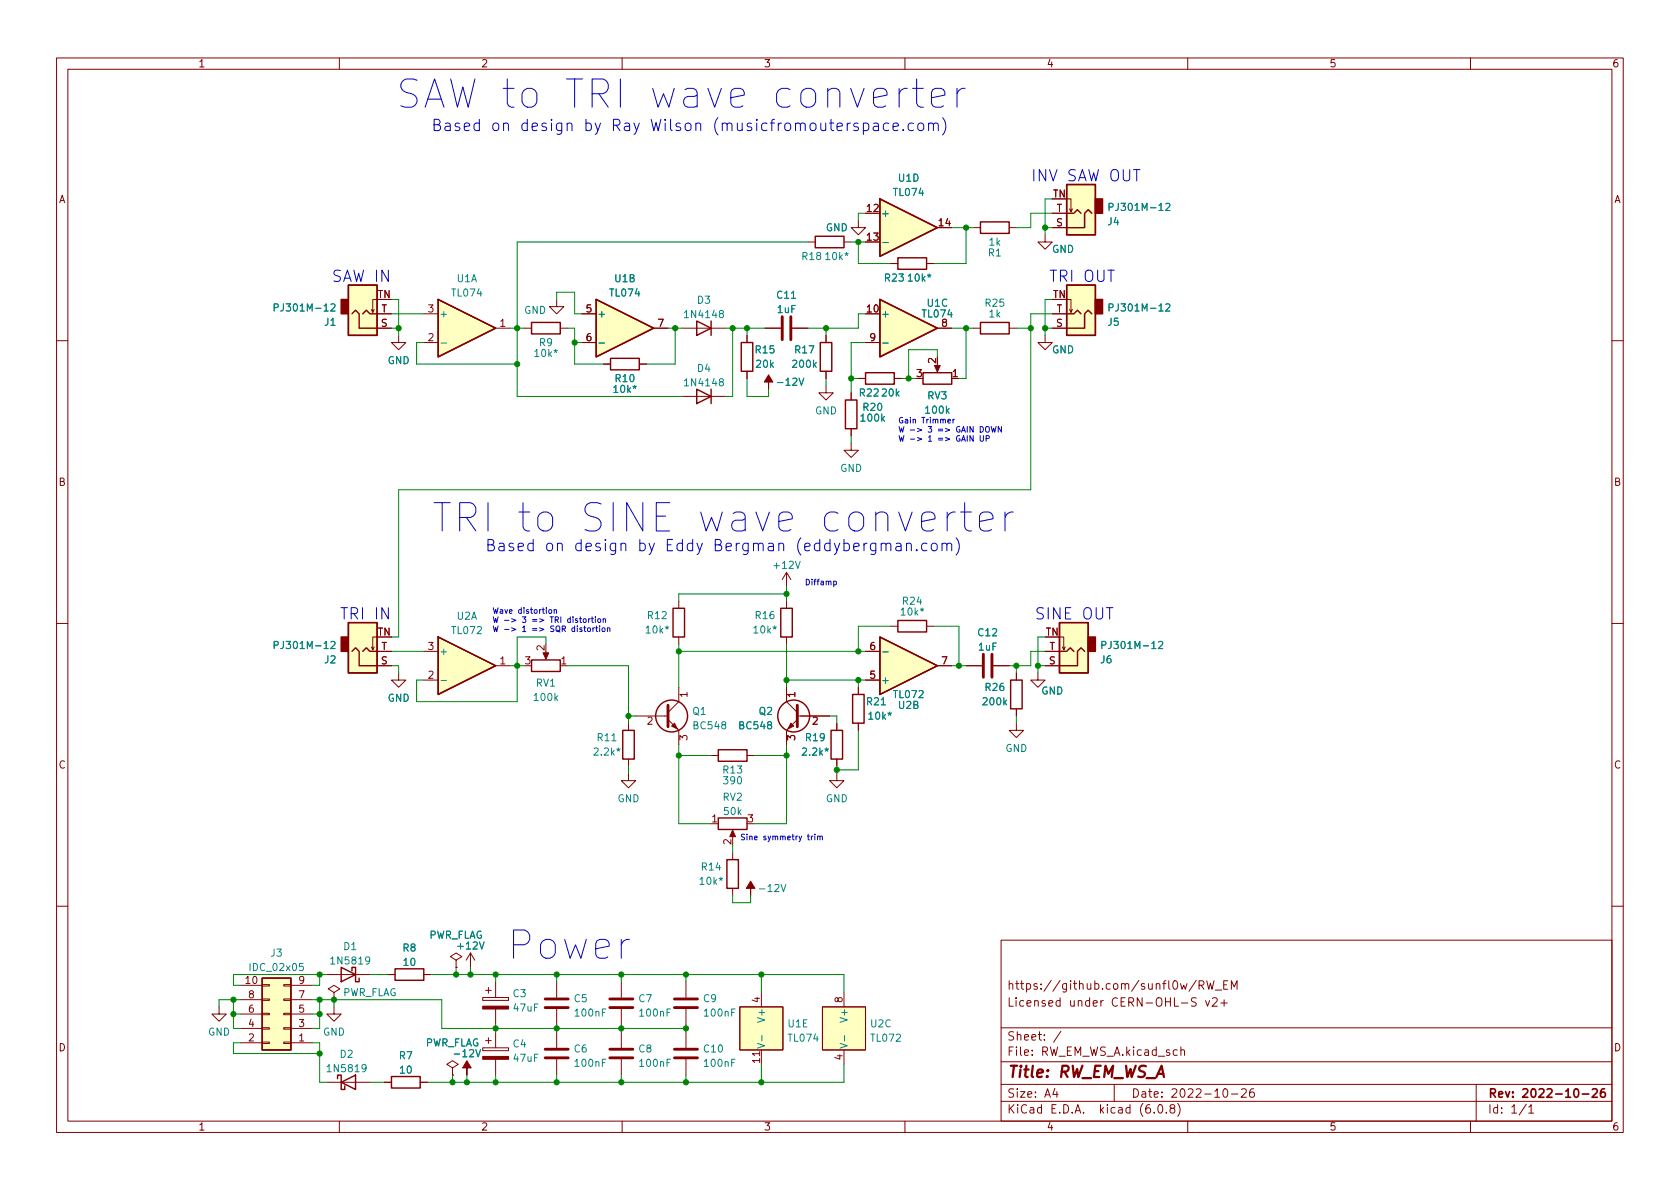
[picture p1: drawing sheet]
<svg xmlns="http://www.w3.org/2000/svg" width="297mm" height="210mm" viewBox="0 0 297 210" stroke-linecap="round" stroke-linejoin="round" font-family="sans-serif">
<g fill="none" stroke="#840000" stroke-width=".18">
<path d="M10 10.2h277v190.1h-277zM12 12.2h273v186.1h-273zM60 10.2v2M110 10.2v2M160 10.2v2M210 10.2v2M260 10.2v2M151.8 39v1.3h1.2l-1.2 1.2-1.3-1.2h1.3M186.1 37.7h2.5M188.6 35.2h.8v2.3l.2-.5M189.1 37l.3 .5M66.2 54.7l-.3 .5"/>
<path d="M66.7 53h-.8v2.2l-.2-.5M66.7 58h2.5M66.7 55.5h2.5M70.5 59.3v1.3h1.3l-1.3 1.2-1.3-1.2h1.3M74.9 55.5h2.6M87.6 58h2.6M92.7 58h1.3M98.4 53v1.2h1.3l-1.3 1.3-1.2-1.3h1.2M99.1 58h1.2M102.9 55.5h2.5M115.6 58h2.5M120.6 58h7.7"/>
<path d="M132.1 59.3v1.3M135.3 58h2.7M140.1 58h2.8M142.9 42.8h1.2M146 59.3v1.3M149.2 42.8h1.3M157.5 46.6h1.2M163.8 46.6h1.3M165.7 58h2.6M172.1 58h1.3M172.1 40.3h1.3M178.4 58h1.3"/>
<path d="M178.4 40.3h1.3M184.8 41.5v1.3h-1.3l1.3 1.3 1.3-1.3h-1.3M184.8 59.3v1.3h-1.3l1.3 1.2 1.3-1.2h-1.3M186.1 58h2.5M186.1 40.3h2.5M186.1 55.5h2.5M188.6 53h.8v2.2l.2-.5M189.1 54.7l.3 .5M10 60.2h2M74.9 60.6h2.6M102.9 60.6h2.5M106.7 64.4h1.2"/>
<path d="M113 64.4h1.3M120.6 70.1h7.7M132.1 65.7v1.2M146 68.2v1.3h1.3l-1.3 1.2-1.2-1.2h1.2M146 65.7v1.2M150.5 78.4v1.2h1.3l-1.3 1.3-1.3-1.3h1.3M150.5 69.5v1.2M150.5 75.8v1.3M151.8 66.9h1.2M153 60.6h2.6M158.1 66.9h1.3M165.7 64.4v1"/>
<path d="M285 60.2h2M10 110.2h2M66.2 114.4l-.3 .5M66.7 112.6h-.8v2.3l-.2-.5M66.7 117.7h2.5M66.7 115.2h2.5M70.5 119v1.3h1.3l-1.3 1.2-1.3-1.2h1.3M74.9 115.2h2.6M87.6 117.7h2.6M96.5 115.2v1M120 106.3v1.3M120 112.6v1.3"/>
<path d="M139.1 101.2v2.6M139.1 106.3v1.3M139.1 112.6v1.3M139.1 101.2l-.8 1.3M139.1 101.2l.7 1.3M153 115.2h2.6M157.5 110.7h1.2M163.8 110.7h1.3M165.7 117.7h2.6M170.8 117.7h2.8M175.6 117.7h2.8M179.7 119v1.3"/>
<path d="M183.5 119v1.3h-1.3l1.3 1.2 1.3-1.2h-1.3M184.8 117.7h2.5M184.8 115.2h2.5M187.3 112.6h.8v2.3l.2-.5M187.8 114.4l.3 .5M285 110.2h2M74.9 120.3h2.6M111.1 136.8v1.2h1.3l-1.3 1.3-1.2-1.3h1.2M111.1 127.9v1.3M111.1 134.2v1.3M112.4 126.6h5.7M118.1 127.2l1.9 2v2.5"/>
<path d="M120 121.5v2.6l-1.9 1.9M125.7 133.6h1.3M132.1 133.6h1.2M139.1 121.5v2.6l1.9 1.9M141 127.2l-1.9 2v2.5M141 126.6h5.7M148 136.8v1.2h1.2l-1.2 1.3-1.3-1.3h1.3M148 127.9v1.3M148 134.2v1.3M151.8 121.5v1.3M151.8 127.9v1.3M153 120.3h2.6"/>
<path d="M179.7 127.9v1.3h1.3l-1.3 1.2-1.3-1.2h1.3M179.7 125.3v1.3M129.5 147.2v1M129.5 150.7v1.3M129.5 157.1v1.3M10 160.2h2M38.7 178v1.3h1.3l-1.3 1.3-1.2-1.3h1.2M42.5 174.2h3.9M42.5 179.3h3.9M42.5 176.8h3.9M46.4 174.1h1.2v.3h-1.2zM46.4 176.7h1.2v.2h-1.2z"/>
<path d="M46.4 179.2h1.2v.2h-1.2zM50.2 174.1h1.2v.3h-1.2zM50.2 176.7h1.2v.2h-1.2zM50.2 179.2h1.2v.2h-1.2zM51.4 174.2h3.8M51.4 179.3h3.8M51.4 176.8h3.8M57.8 172.3h7.6M59.1 178v1.3h1.2l-1.2 1.3-1.3-1.3h1.3M59.1 175.5l1-.6-1-.7-1.1 .7 1.1 .6v1.3M59.1 176.8h.1M68.6 172.3h1.2"/>
<path d="M74.9 172.3h1.3M80.6 169.8l1.1-.6-1.1-.7-1 .7 1 .6v1.3M80.6 171.1h.1M83.2 168.5l-.8 1.3M83.2 168.5v2.6M83.2 168.5l.7 1.3M85.3 176.4h4.6v.5h-4.6zM85.9 175.1h1M86.4 174.6v1M87.6 173.6v2.8M87.6 178.4v2.8M98.4 173.6v2.8"/>
<path d="M98.4 178.4v2.8M109.9 173.6v2.8M109.9 178.4v2.8M121.3 173.6v2.8M121.3 178.4v2.8M130.8 178h7.6v7.7h-7.6zM134.6 175.5v2.5M145.4 178h7.6v7.7h-7.6zM149.2 175.5v2.5M177 166.3h108v32h-108zM211.5 176.5l-.6-.1-.3 .3 .2 .4 .6 .3v.4l-.2 .1h-.6M211.5 173.4l-1.3 1.9"/>
<path d="M212 174.2l.7-.1 .2-.2-.1-.3-.2-.2h-.6v1.5M212.4 174.2l.5 .7M213.1 176.9l.4 1 .4-1M213.4 173.4l.3 1.5 .3-1 .3 1 .3-1.5M214.4 176.6l.5-.2 .2 .2 .1 .3-.9 1h.9M214.9 175.1h1.1M215.9 177.4h1.1M216.4 174.1h.5M216.4 176.8v1.1M217.1 173.4h-.7v1.5h.7M217.7 174.9v-1.5l.5 1.1 .5-1.1v1.5M285 160.2h2"/>
<path d="M42.5 184.4h3.9M42.5 181.9h3.9M46.4 181.7h1.2v.3h-1.2zM46.4 184.3h1.2v.2h-1.2zM50.2 181.7h1.2v.3h-1.2zM50.2 184.3h1.2v.2h-1.2zM51.4 184.4h3.8M51.4 181.9h3.8M57.8 191.4h7.6M60 198.3v2M67.9 191.4h1.3M74.3 191.4h1.3"/>
<path d="M80 188.8l1-.6-1-.6-1 .6 1 .6v1.3M80 190.1h.1M85.3 185.3h4.6v.5h-4.6zM85.9 184h1M86.4 183.5v1M87.6 182.5v2.8M87.6 187.3v2.8M98.4 182.5v2.8M98.4 187.3v2.8M109.9 182.5v2.8M109.9 187.3v2.8M110 198.3v2"/>
<path d="M121.3 182.5v2.8M121.3 187.3v2.8M134.6 185.7v2.5M149.2 185.7v2.5M160 198.3v2M177 194.8h108M177 191.8h108M177 187.8h108M177 181.8h108M186.5 192.5l-.4 1h1M186.9 193v1M187.6 182.4l-1.3 1.9"/>
<path d="M197 191.8v3M204.1 196.7v.1M204.9 195.4l.2-.1a.81 .81 0 0 1 .6 .7 .81 .81 0 0 1-.3 .8h-.2a.81 .81 0 0 1-.6-.6 .81 .81 0 0 1 .3-.8zM206.2 196.7v.1M207.1 196l-.2-.3v-.2l.2-.2 .5 .1 .1 .2-.1 .2-.6 .2-.1 .3v.4l.2 .1h.5l.1-.3-.1-.4-.2-.1M208.1 185.7l-.4-.1-.3 .3v.4l.2 .3h.5M208.2 195.1a1.72 1.72 0 0 1 0 2.3M208.8 185.8l.2-.2 .4 .1v.9M208.8 185.1v1.5M210 198.3v2M216.4 192.6l.2-.1a.81 .81 0 0 1 .6 .7 .81 .81 0 0 1-.3 .8h-.2a.81 .81 0 0 1-.6-.6 .81 .81 0 0 1 .3-.8zM217.7 193.5h1.2"/>
<path d="M219.5 192.7l.6-.2 .2 .2 .1 .3-1 1h1M221.6 192.5a.59 .59 0 0 0-.7 .7v.5l.2 .3h.4l.2-.1 .1-.5-.2-.2-.4-.1-.3 .3M260 198.3v2M261 191.8v6.5M269.9 195.3l-1.3 1.9M270.3 195.8l.4-.5v1.5M270.3 196.8h.9"/>
</g>
<path d="M279.8 193.5h1.1M281.6 192.7l.5-.2 .2 .2 .1 .3-.9 1h.9M283.7 192.5a.59 .59 0 0 0-.7 .7v.5l.1 .3h.5l.2-.1v-.5l-.1-.2-.4-.1-.3 .3" fill="none" stroke="#840000" stroke-width=".3"/>
<g fill="none" stroke="#840000" stroke-width=".51">
<path d="M138.3 56v4.1M139.8 56v4.1M173.9 115.7v4.1M175.4 115.7v4.1M118.1 124.7v3.8M141 124.7v3.8M96.4 178.2h4.1M96.4 176.7h4.1M107.8 178.2h4.1M107.8 176.7h4.1M119.3 178.2h4M119.3 176.7h4"/>
<path d="M96.4 187.1h4.1M96.4 185.5h4.1M107.8 187.1h4.1M107.8 185.5h4.1M119.3 187.1h4M119.3 185.5h4"/>
</g>
<g fill="#840000" stroke="#840000" stroke-width=".18">
<path d="M119.3 127.9l.5 1-1.1-.5z"/>
<path d="M135.9 66.3l.8 1.3h-.8v1.2v-1.2h-.8z"/>
<path d="M165.2 64.6h1l-.5 1.2z"/>
<path d="M139.8 127.9l.5 .5-1 .5z"/>
<path d="M96 115.4h1l-.5 1.2z"/>
<path d="M132.7 155.8l.8 1.3h-.8v1.3v-1.3h-.7z"/>
<path d="M129.5 146.8l.5 1.1h-1z"/>
<path d="M82.5 187.6l.8 1.2h-.8v1.3v-1.3h-.7z"/>
<path d="M85.3 186.8h4.6v.5h-4.6z"/>
<path d="M85.3 177.9h4.6v.5h-4.6z"/>
</g>
<g fill="none" stroke="#840000" stroke-width=".25">
<path d="M155.6 35.2l10.1 5.1-10.1 5zM173.4 39.2h5v2.1h-5zM188.6 32.6h5.1v8.9h-5.1zM188.6 37.7h1.3l.6-.6 .6 .6M193 37.7l-.6-.6-.6 .6v2.6h-3.2M61.6 50.4h5.1v8.9h-5.1zM62.2 55.5l.7-.6 .6 .6v2.5h3.2M64.1 55.5l.7-.6 .6 .6h1.3M77.5 53l10.1 5-10.1 5.1zM94 57h5.1v2h-5.1zM105.4 53l10.2 5-10.2 5.1zM123.2 56.8l2.5 1.2-2.5 1.3z"/>
<path d="M125.7 56.8v2.5M144.1 41.8h5.1v2h-5.1zM155.6 53l10.1 5-10.1 5.1zM158.7 45.6h5.1v2h-5.1zM173.4 57h5v2h-5zM188.6 50.4h5.1v8.9h-5.1zM188.6 55.5h1.3l.6-.6 .6 .6M193 55.5l-.6-.6-.6 .6v2.5h-3.2M107.9 63.4h5.1v2h-5.1zM123.2 68.8l2.5 1.3-2.5 1.3zM125.7 68.8v2.6M131.1 60.6h2v5.1h-2z"/>
<path d="M145 60.6h2.1v5.1h-2.1zM149.5 70.7h2v5.1h-2zM153 65.9h5.1v2h-5.1zM163.2 65.9h5.1v2h-5.1zM61.6 110.1h5.1v8.9h-5.1zM62.2 115.2l.7-.7 .6 .7v2.5h3.2M64.1 115.2l.7-.7 .6 .7h1.3M77.5 112.6l10.1 5.1-10.1 5.1zM94 116.7h5.1v2h-5.1zM119 107.6h2v5h-2zM138 107.6h2.1v5h-2.1zM155.6 112.6l10.1 5.1-10.1 5.1z"/>
<path d="M158.7 109.7h5.1v2.1h-5.1zM187.3 110.1h5.1v8.9h-5.1zM187.3 115.2h1.3l.6-.7 .7 .7M191.8 115.2l-.7-.7-.6 .7v2.5h-3.2M110.1 129.2h2v5h-2zM127 132.6h5.1v2h-5.1zM146.9 129.2h2.1v5h-2.1zM150.7 122.8h2.1v5.1h-2.1zM178.7 120.3h2v5h-2zM127 144.6h5.1v2.1h-5.1zM128.5 152h2.1v5.1h-2.1zM46.4 173h5v12.7h-5z"/>
<path d="M60.3 171.1l2.6 1.2-2.6 1.3zM62.2 171.7v-.6h.7v2.5h.6v-.6M69.8 171.3h5.1v2h-5.1zM59.7 190.7v-.6h.6v2.6h.7v-.7M60.3 191.4l2.6-1.3v2.6zM69.2 190.4h5.1v2h-5.1z"/>
<circle cx="118.7" cy="126.6" r="2.82"/>
<circle cx="140.3" cy="126.6" r="2.82"/>
</g>
<g fill="#ffffc2" stroke="#ffffc2" stroke-width=".18">
<path d="M188.6 32.6h5.1v8.9h-5.1z"/>
<path d="M145.4 178h7.6v7.7h-7.6z"/>
<path d="M105.4 53l10.2 5-10.2 5.1z"/>
<path d="M188.6 50.4h5.1v8.9h-5.1z"/>
<path d="M77.5 53l10.1 5-10.1 5.1z"/>
<path d="M46.4 173h5v12.7h-5z"/>
<path d="M187.3 110.1h5.1v8.9h-5.1z"/>
<path d="M130.8 178h7.6v7.7h-7.6z"/>
<path d="M155.6 112.6l10.1 5.1-10.1 5.1z"/>
<path d="M155.6 53l10.1 5-10.1 5.1z"/>
<path d="M155.6 35.2l10.1 5.1-10.1 5z"/>
<path d="M61.6 110.1h5.1v8.9h-5.1z"/>
<path d="M77.5 112.6l10.1 5.1-10.1 5.1z"/>
<path d="M61.6 50.4h5.1v8.9h-5.1z"/>
</g>
<g fill="#840000" stroke="#840000" stroke-width=".25">
<path d="M193.7 35.2h1.2v2.5h-1.2z"/>
<path d="M193.7 53h1.2v2.5h-1.2z"/>
<path d="M192.4 112.6h1.3v2.6h-1.3z"/>
<path d="M60.3 112.6h1.3v2.6h-1.3z"/>
<path d="M60.3 53h1.3v2.5h-1.3z"/>
</g>
<g fill="none" stroke="#008484" stroke-width=".18">
<path d="M196.1 36.6h.6l.1-.2v-.3l-.7-.1v1.2M206.1 36.1l.5-.1 .3 .3-.8 .9h.8M48.5 54.4l.6-.1 .1-.1-.1-.3-.6-.2v1.3M58.5 53.9l.5-.2 .2 .4-.7 .9h.7M156.1 42.9h.9M196.1 54.4l.6-.1 .1-.1v-.3l-.7-.2v1.3M206.1 53.9l.5-.2 .3 .4-.8 .9h.8M78 60.7h.9M105.9 60.7h1M156.1 60.7h.9M48.5 114.1l.6-.1 .1-.2-.1-.3-.6-.1v1.3M58.5 113.5l.5-.1 .2 .4-.7 .9h.7"/>
<path d="M156.1 115.3h.9M194.8 114.1l.6-.1 .1-.2v-.3l-.7-.1v1.3M204.9 113.5l.4-.1 .3 .4-.8 .9h.8M78 120.4h.9M133.9 184.5l1.3 .4-1.3 .4M134.7 183.1v1M148.5 184.5l1.3 .4-1.3 .4M149.3 183.1v1"/>
</g>
<g fill="none" stroke="#0000c2" stroke-width=".18">
<path d="M159 15.6v3.4M160.4 15.6a1.28 1.28 0 0 0-1.4 1M161.4 15.6h1.9M162.1 14v4.2l.2 .5 .5 .3h.5M164.7 17.3l2.4-.5v-.5l-.3-.4-.4-.3h-1l-.5 .3-.2 .4v1.9l.2 .5 .5 .3h1l.4-.3M169.2 15.6v3.4M170.6 15.6a1.28 1.28 0 0 0-1.4 1M151.7 21.9l-.5-.1-.3 .3 .1 .2 .7 .2 .1 .2-.1 .3-.2 .1-.6-.1M152.7 21.9l.5-.1 .4 .3v.6l-.2 .3-.2 .1-.5-.1M152.7 21.8v2M154.5 21.9l.2-.1 .5 .1 .1 1.2M155.3 22.2l-.6 .1a.39 .39 0 0 0-.3 .4 .39 .39 0 0 0 .3 .4l.6-.1"/>
<path d="M157.1 21.9l-.5-.1-.4 .3v.6l.2 .3 .2 .1 .5-.1M157.9 22.4l.9-.2v-.3l-.6-.1-.3 .3 .1 .9 .2 .1 .6-.1M159.7 22.9l.1 .1-.1 .1-.1-.1 .1-.1v.2M161.5 21.9l-.6-.1-.3 .3v.6l.2 .3 .1 .1 .6-.1M162.5 21.9a.54 .54 0 0 1 .8 .2v.6a.54 .54 0 0 1-.5 .4 .54 .54 0 0 1-.5-.4v-.6zM164.2 22a.5 .5 0 0 1 .8 .1v1M164.2 21.8v1.3M165 22.1l.3-.3 .5 .1 .1 1.2M166.7 20.8a2.29 2.29 0 0 1 0 3.1M167.6 74.5l.5-.1-.1-.2-.3-.1-.1 .2v.5h.4M168.5 74.1v.7M168.8 74.1l-.3 .2"/>
<path d="M172.1 77v1l-.6-1v1M173.3 77v.8l.2 .2 .4-.2v-.8M174.3 77.6l.5-.1 .1-.4-.6-.1v1M174.4 75.5l.1-.1a.34 .34 0 0 1 .4 .4v.3a.33 .33 0 0 1-.3 .3 .33 .33 0 0 1-.3-.3zM175.3 75.4l.2 1 .2-.7 .2 .7 .2-1M177.1 75.4v1l-.6-1v1M155.8 96.3a.5 .5 0 0 1 .9 0v1.1M156.7 96.3l.2-.2 .5 .1 .1 1.2M158.5 96.2l.2-.1 .5 .1 .1 1.2M159.3 96.5l-.6 .1a.39 .39 0 0 0-.3 .4 .39 .39 0 0 0 .3 .4l.6-.1M160.3 96.3a.5 .5 0 0 1 .8 0v1.1M160.3 96.1v1.3"/>
<path d="M162.1 97.2l.1 .1-.1 .1-.1-.1 .1-.1v.2M162.9 92.2l2.4-.5v-.4l-.2-.5-.5-.2h-.9l-.5 .2-.3 .5v1.9l.3 .4 .5 .3h.9l.5-.3M163.9 96.2l-.6-.1-.4 .3v.6l.2 .3 .2 .1 .6-.1M164.8 96.3a.54 .54 0 0 1 .5-.2 .54 .54 0 0 1 .4 .3v.6a.54 .54 0 0 1-.5 .4 .54 .54 0 0 1-.5-.4zM166.6 96.3a.5 .5 0 0 1 .8 0v1.1M166.6 96.1v1.3M167.4 96.3l.3-.2 .5 .1 .1 1.2M167.5 90.6v3.3M168.9 90.6a1.28 1.28 0 0 0-1.4 .9M169 95.1a2.29 2.29 0 0 1 0 3.1M169.8 90.6h2M170.6 88.9v4.3l.2 .4 .5 .3h.5"/>
<path d="M173.2 92.2l2.4-.5v-.4l-.3-.5-.5-.2h-.9l-.5 .2-.2 .5v1.9l.2 .4 .5 .3h.9l.5-.3M177.7 90.6v3.3M179.1 90.6a1.28 1.28 0 0 0-1.4 .9M97.1 107.8h.3l.1 .2v.3l-.1 .2-.4-.2zM98 107.9l.4-.1v.7M98 107.8v.7M102.5 109.4h.3M102.6 109.1v.8l.2 .2M103.2 109.5l.3-.1 .1 .2v.3l-.1 .2-.4-.2zM103.2 111h.4M103.4 110.7v.8l.2 .2M103.9 111.1l.2-.1 .3 .1-.1 .5h-.4z"/>
<path d="M104.1 109.4v.7M104.4 109.4l-.3 .2M104.5 109.4h.4M104.7 109.1v.8l.2 .2M104.8 111v.7M105.1 111l-.3 .2M105.3 109.1v.1M105.3 109.4v.7M105.3 111h.4M105.5 110.7v.8l.2 .2M105.8 109.5l.2-.1 .2 .2v.3l-.2 .2-.3-.2zM106 110.7v.1"/>
<path d="M106 111v.7M106.5 111.1l.1-.1 .3 .1v.5h-.4zM106.6 109.5h.4l.1 .6M106.6 109.4v.7M107.4 111.1h.4v.6M107.4 111v.7M147.4 102.8h.3l.2 .2-.1 .4h-.4M143.5 147.8v.7M143.7 147.8l-.2 .2M144.1 147.5v.1M144.1 147.8v.7M144.6 147.9h.3l.1 .6"/>
<path d="M144.6 147.8v.7M145 148l.1-.2 .3 .1v.6"/>
</g>
<g fill="none" stroke="#008400" stroke-width=".18">
<path d="M153 37.7h-1.2v1.3M186.1 37.7h-3.9v2.6h-2.5M186.1 35.2h-1.3v6.3M69.2 55.5h5.7M69.2 53h1.3v6.3M69.2 58h1.3M90.2 58h2.5M98.4 53v-1.3h3.2v3.8h1.3M100.3 58h1.3v6.4h5.1M118.1 58h2.5M119.4 58v6.4h-5.1M128.3 58h7"/>
<path d="M129.5 58v12.1h-1.2M132.1 58v1.3M142.9 42.8h-51.5v27.3h29.2M146 58v1.3M150.5 42.8h2.5M151.8 42.8v3.8h5.7M153 55.5h-1.2v2.5h-8.9M168.3 58h3.8M168.3 40.3h3.8M170.8 40.3v6.3h-5.7M170.8 58v8.9h-1.3M179.7 58h2.5"/>
<path d="M184.8 58h1.3M184.8 40.3h1.3M186.1 55.5h-3.9v31.1h-111.7v26h-1.3M186.1 53h-1.3v6.3M74.9 60.6h-1.2v3.8h17.7M101.6 60.6h1.3M132.1 66.9v3.2h3.8v-1.3M146 66.9v1.3M150.5 77.1v1.3M150.5 66.9h1.3M153 60.6h-2.5v8.9M159.4 66.9h2.5"/>
<path d="M165.7 63.1v-1.3h-5v5.1M69.2 117.7h1.3v1.3M69.2 115.2h5.7M90.2 117.7h2.5M96.5 113.9v-1.3h-5.1v11.5h-17.7v-3.8h1.2M100.3 117.7h10.8v10.2M120 113.9v7.6M120 115.2h33M139.1 105h-19.1v1.3M139.1 103.8v2.5M139.1 113.9v7.6M157.5 110.7h-5.7v4.5"/>
<path d="M165.1 110.7h4.4v7M168.3 117.7h2.5M179.7 117.7v1.3M183.5 117.7h1.3M184.8 115.2h-2.6v2.5h-3.8M184.8 112.6h-1.3v6.4M111.1 135.5v1.3M111.1 126.6h1.3M120 131.7v14h5.7M120 133.6h5.7M133.3 133.6h5.8M139.1 131.7v14h-5.8"/>
<path d="M139.1 120.3h13.9M146.7 126.6h1.3v1.3M148 135.5v1.3M151.8 120.3v1.2M151.8 129.2v6.9h-3.8M179.7 126.6v1.3M129.5 149.5v1.2M129.5 158.4v1.2h3.2v-1.2M41.3 179.3h1.2M41.3 176.8v5.1h1.2M42.5 176.8h-3.8v1.2M55.2 176.8h22.9v5.1h43.2"/>
<path d="M55.2 179.3h1.3M56.5 172.3v1.9h-1.3M56.5 176.8v5.1h-1.3M57.8 172.3h-16.5v1.9h1.2M59.1 176.8v1.2M65.4 172.3h3.2M76.2 172.3h73v3.2M80.6 171.1v1.2M83.2 171.1v1.2M87.6 172.3v1.3M98.4 172.3v1.3M109.9 172.3v1.3"/>
<path d="M121.3 172.3v1.3M134.6 172.3v3.2M42.5 184.4h-1.2v1.9h15.2M55.2 184.4h1.3v7h1.3M65.4 191.4h2.5M80 190.1v1.3M82.5 190.1v1.3M87.6 181.2v1.3M87.6 190.1v1.3M98.4 181.2v1.3M98.4 190.1v1.3M109.9 181.2v1.3"/>
<path d="M109.9 190.1v1.3M121.3 181.2v1.3M121.3 190.1v1.3M134.6 188.2v3.2M149.2 188.2v3.2h-73.6"/>
</g>
<g fill="#008400" stroke="#008400" stroke-width=".18">
<circle cx="101.6" cy="60.6" r=".46"/>
<circle cx="91.4" cy="58" r=".46"/>
<circle cx="91.4" cy="64.4" r=".46"/>
<circle cx="150.5" cy="66.9" r=".46"/>
<circle cx="160.7" cy="66.9" r=".46"/>
<circle cx="151.8" cy="42.8" r=".46"/>
<circle cx="146" cy="58" r=".46"/>
<circle cx="170.8" cy="58" r=".46"/>
<circle cx="182.2" cy="58" r=".46"/>
<circle cx="184.8" cy="58" r=".46"/>
<circle cx="170.8" cy="40.3" r=".46"/>
<circle cx="184.8" cy="40.3" r=".46"/>
<circle cx="139.1" cy="120.3" r=".46"/>
<circle cx="151.8" cy="115.2" r=".46"/>
<circle cx="139.1" cy="105" r=".46"/>
<circle cx="151.8" cy="120.3" r=".46"/>
<circle cx="183.5" cy="117.7" r=".46"/>
<circle cx="179.7" cy="117.7" r=".46"/>
<circle cx="169.5" cy="117.7" r=".46"/>
<circle cx="139.1" cy="133.6" r=".46"/>
<circle cx="148" cy="136.1" r=".46"/>
<circle cx="132.1" cy="58" r=".46"/>
<circle cx="119.4" cy="58" r=".46"/>
<circle cx="70.5" cy="58" r=".46"/>
<circle cx="129.5" cy="58" r=".46"/>
<circle cx="87.6" cy="181.9" r=".46"/>
<circle cx="82.5" cy="191.4" r=".46"/>
<circle cx="87.6" cy="172.3" r=".46"/>
<circle cx="83.2" cy="172.3" r=".46"/>
<circle cx="87.6" cy="191.4" r=".46"/>
<circle cx="111.1" cy="126.6" r=".46"/>
<circle cx="109.9" cy="172.3" r=".46"/>
<circle cx="98.4" cy="172.3" r=".46"/>
<circle cx="120" cy="115.2" r=".46"/>
<circle cx="120" cy="133.6" r=".46"/>
<circle cx="91.4" cy="117.7" r=".46"/>
<circle cx="121.3" cy="172.3" r=".46"/>
<circle cx="121.3" cy="181.9" r=".46"/>
<circle cx="98.4" cy="191.4" r=".46"/>
<circle cx="98.4" cy="181.9" r=".46"/>
<circle cx="109.9" cy="181.9" r=".46"/>
<circle cx="134.6" cy="191.4" r=".46"/>
<circle cx="121.3" cy="191.4" r=".46"/>
<circle cx="134.6" cy="172.3" r=".46"/>
<circle cx="109.9" cy="191.4" r=".46"/>
<circle cx="56.5" cy="179.3" r=".46"/>
<circle cx="41.3" cy="179.3" r=".46"/>
<circle cx="56.5" cy="186.3" r=".46"/>
<circle cx="41.3" cy="176.8" r=".46"/>
<circle cx="80.6" cy="172.3" r=".46"/>
<circle cx="59.1" cy="176.8" r=".46"/>
<circle cx="80" cy="191.4" r=".46"/>
<circle cx="56.5" cy="176.8" r=".46"/>
<circle cx="56.5" cy="172.3" r=".46"/>
</g>
<g font-size="7" fill="#0000c2">
<text x="69.8" y="19.2">SAW to TRI wave converter</text>
<text x="76.2" y="94.1">TRI to SINE wave converter</text>
<text x="89.5" y="169.7">Power</text>
</g>
<g font-size="2.8" fill="#0000c2">
<text x="76.2" y="23.2">Based on design by Ray Wilson (musicfromouterspace.com)</text>
<text x="182.2" y="32.1">INV SAW OUT</text>
<text x="59.2" y="49.9">SAW IN</text>
<text x="185.4" y="49.9">TRI OUT</text>
<text x="85.7" y="97.5">Based on design by Eddy Bergman (eddybergman.com)</text>
<text x="61.2" y="109.6">TRI IN</text>
<text x="182.9" y="109.6">SINE OUT</text>
</g>
<text font-size="2.8" fill="#840000" x="178" y="190.6">Title: RW_EM_WS_A</text>
<g font-size="2.1" fill="#840000">
<text x="178" y="178">Licensed under CERN-OHL-S v2+</text>
<text x="178" y="175">https://github.com/sunfl0w/RW_EM</text>
<text x="178" y="184">Sheet: /</text>
<text x="178" y="186.7">File: RW_EM_WS_A.kicad_sch</text>
<text x="178" y="196.9">KiCad E.D.A. kicad (6.0.8)</text>
<text x="178" y="194.1">Size: A4</text>
<text x="200" y="194.1">Date: 2022-10-26</text>
<text x="263" y="194.1">Rev: 2022-10-26</text>
<text x="263" y="196.9">Id: 1/1</text>
</g>
<g font-size="1.8" fill="#840000">
<text x="35" y="11.9">1</text>
<text x="85" y="11.9">2</text>
<text x="135" y="11.9">3</text>
<text x="185" y="11.9">4</text>
<text x="235" y="11.9">5</text>
<text x="285" y="11.9">6</text>
<text x="10.3" y="35.9">A</text>
<text x="186.1" y="34.9">TN</text>
<text x="285.3" y="35.9">A</text>
<text x="153.3" y="37.5">12</text>
<text x="166" y="40">14</text>
<text x="186.7" y="40">S</text>
<text x="186.8" y="37.5">T</text>
<text x="153.3" y="42.5">13</text>
<text x="66.8" y="52.7">TN</text>
<text x="186.1" y="52.7">TN</text>
<text x="67.4" y="57.8">S</text>
<text x="67.4" y="55.2">T</text>
<text x="75.7" y="55.2">3</text>
<text x="88.4" y="57.8">1</text>
<text x="103.6" y="55.2">5</text>
<text x="116.3" y="57.8">7</text>
<text x="153.3" y="55.2">10</text>
<text x="166.5" y="57.8">8</text>
<text x="186.7" y="57.8">S</text>
<text x="186.8" y="55.2">T</text>
<text x="75.7" y="60.3">2</text>
<text x="103.6" y="60.3">6</text>
<text x="153.8" y="60.3">9</text>
<text x="165.5" y="64.2" transform="rotate(-90 165.5 64.2)">2</text>
<text x="162.1" y="66.7">3</text>
<text x="168.4" y="66.7">1</text>
<text x="10.3" y="85.9">B</text>
<text x="285.3" y="85.9">B</text>
<text x="66.8" y="112.4">TN</text>
<text x="184.9" y="112.4">TN</text>
<text x="67.4" y="117.5">S</text>
<text x="67.4" y="114.9">T</text>
<text x="75.7" y="114.9">3</text>
<text x="88.4" y="117.5">1</text>
<text x="92.9" y="117.5">3</text>
<text x="96.3" y="115" transform="rotate(-90 96.3 115)">2</text>
<text x="99.2" y="117.5">1</text>
<text x="153.8" y="114.9">6</text>
<text x="166.5" y="117.5">7</text>
<text x="185.5" y="117.5">S</text>
<text x="185.5" y="114.9">T</text>
<text x="75.7" y="120">2</text>
<text x="121.5" y="123.3" transform="rotate(-90 121.5 123.3)">1</text>
<text x="140.6" y="123.3" transform="rotate(-90 140.6 123.3)">1</text>
<text x="153.8" y="120">5</text>
<text x="114.4" y="128.1">2</text>
<text x="121.5" y="130.9" transform="rotate(-90 121.5 130.9)">3</text>
<text x="140.6" y="130.9" transform="rotate(-90 140.6 130.9)">3</text>
<text x="143.7" y="128.1">2</text>
<text x="10.3" y="135.9">C</text>
<text x="285.3" y="135.9">C</text>
<text x="125.9" y="145.4">1</text>
<text x="129.3" y="149.3" transform="rotate(-90 129.3 149.3)">2</text>
<text x="132.2" y="145.4">3</text>
<text x="43.5" y="174">10</text>
<text x="52.8" y="174">9</text>
<text x="44" y="179.1">6</text>
<text x="44" y="176.5">8</text>
<text x="52.8" y="179.1">5</text>
<text x="52.8" y="176.5">7</text>
<text x="134.4" y="177.3" transform="rotate(-90 134.4 177.3)">4</text>
<text x="149" y="177.3" transform="rotate(-90 149 177.3)">8</text>
<text x="10.3" y="185.9">D</text>
<text x="44" y="184.1">2</text>
<text x="44" y="181.6">4</text>
<text x="52.8" y="184.1">1</text>
<text x="52.8" y="181.6">3</text>
<text x="285.3" y="185.9">D</text>
<text x="134.4" y="187.9" transform="rotate(-90 134.4 187.9)">11</text>
<text x="149" y="187.4" transform="rotate(-90 149 187.4)">4</text>
<text x="35" y="199.9">1</text>
<text x="85" y="199.9">2</text>
<text x="135" y="199.9">3</text>
<text x="185" y="199.9">4</text>
<text x="235" y="199.9">5</text>
<text x="285" y="199.9">6</text>
</g>
<g font-size="1.8" fill="#008484">
<text x="158.1" y="34.6">TL074</text>
<text x="158.9" y="32.1">U1D</text>
<text x="146" y="40.9">GND</text>
<text x="155.7" y="38.3">+</text>
<text x="195.9" y="39.8">J4</text>
<text x="196.9" y="37.3">PJ301M-12</text>
<text x="141.9" y="46">R18</text>
<text x="146.1" y="46">10k*</text>
<text x="174.8" y="45.3">R1</text>
<text x="174.9" y="43.4">1k</text>
<text x="186" y="44.7">GND</text>
<text x="80" y="52.4">TL074</text>
<text x="80.8" y="49.9">U1A</text>
<text x="107.9" y="52.4">TL074</text>
<text x="108.7" y="49.9">U1B</text>
<text x="123.3" y="53.7">D3</text>
<text x="137.4" y="52.8">C11</text>
<text x="156.5" y="49.8">R23</text>
<text x="160.7" y="49.8">10k*</text>
<text x="49.3" y="55.1">PJ301M-12</text>
<text x="57.4" y="57.6">J1</text>
<text x="77.6" y="56.1">+</text>
<text x="92.6" y="55.5">GND</text>
<text x="105.5" y="56.1">+</text>
<text x="121.4" y="56.2">1N4148</text>
<text x="137.5" y="55.3">1uF</text>
<text x="155.7" y="56.1">+</text>
<text x="163.2" y="56.1">TL074</text>
<text x="164" y="54.2">U1C</text>
<text x="174.3" y="54.2">R25</text>
<text x="174.9" y="56.1">1k</text>
<text x="195.9" y="57.6">J5</text>
<text x="196.9" y="55.1">PJ301M-12</text>
<text x="68.5" y="64.4">GND</text>
<text x="94.7" y="63.1">10k*</text>
<text x="95.4" y="61.2">R9</text>
<text x="123.3" y="65.8">D4</text>
<text x="133.6" y="62.5">R15</text>
<text x="133.8" y="65">20k</text>
<text x="140.3" y="65">200k</text>
<text x="140.6" y="62.5">R17</text>
<text x="186" y="62.5">GND</text>
<text x="108.7" y="69.5">10k*</text>
<text x="108.9" y="67.6">R10</text>
<text x="121.4" y="68.3">1N4148</text>
<text x="137.8" y="68.2">-12V</text>
<text x="152" y="70.1">R22</text>
<text x="156" y="70.1">20k</text>
<text x="164" y="70.6">RV3</text>
<text x="144.1" y="73.3">GND</text>
<text x="152.3" y="74.5">100k</text>
<text x="152.7" y="72.6">R20</text>
<text x="163.8" y="73.1">100k</text>
<text x="148.5" y="83.4">GND</text>
<text x="137" y="100.6">+12V</text>
<text x="159.7" y="106.9">R24</text>
<text x="80" y="112.1">TL072</text>
<text x="80.8" y="109.6">U2A</text>
<text x="114.4" y="112">10k*</text>
<text x="114.6" y="109.5">R12</text>
<text x="133.4" y="112">10k*</text>
<text x="133.6" y="109.5">R16</text>
<text x="159.5" y="108.8">10k*</text>
<text x="173" y="112.5">C12</text>
<text x="49.3" y="114.8">PJ301M-12</text>
<text x="57.4" y="117.3">J2</text>
<text x="77.6" y="115.8">+</text>
<text x="173.1" y="115">1uF</text>
<text x="194.6" y="117.3">J6</text>
<text x="195.6" y="114.8">PJ301M-12</text>
<text x="68.5" y="124.1">GND</text>
<text x="94.6" y="123.9">100k</text>
<text x="94.8" y="121.4">RV1</text>
<text x="153.3" y="124.7">R21</text>
<text x="155.7" y="120.9">+</text>
<text x="158.1" y="123.4">TL072</text>
<text x="158.9" y="125.3">U2B</text>
<text x="173.9" y="124.7">200k</text>
<text x="174.3" y="122.2">R26</text>
<text x="184.1" y="122.8">GND</text>
<text x="105.7" y="131.1">R11</text>
<text x="122.5" y="126.4">Q1</text>
<text x="122.7" y="129">BC548</text>
<text x="130.8" y="129">BC548</text>
<text x="134.2" y="126.4">Q2</text>
<text x="142.5" y="131.1">R19</text>
<text x="153.8" y="127.2">10k*</text>
<text x="105.2" y="133.6">2.2k*</text>
<text x="127.9" y="136.8">R13</text>
<text x="142.1" y="133.6">2.2k*</text>
<text x="177.7" y="133">GND</text>
<text x="109.2" y="141.9">GND</text>
<text x="127.8" y="141.6">RV2</text>
<text x="128.1" y="138.7">390</text>
<text x="146" y="141.9">GND</text>
<text x="128.1" y="144.1">50k</text>
<text x="124.1" y="153.9">R14</text>
<text x="123.9" y="156.5">10k*</text>
<text x="134.7" y="157.7">-12V</text>
<text x="60.8" y="168">D1</text>
<text x="75.7" y="166">PWR_FLAG</text>
<text x="81.1" y="167.9">+12V</text>
<text x="44.4" y="171.7">IDC_02x05</text>
<text x="47.9" y="169.2">J3</text>
<text x="58.8" y="170.5">1N5819</text>
<text x="71.3" y="168.3">R8</text>
<text x="71.4" y="170.8">10</text>
<text x="60.4" y="176.1">PWR_FLAG</text>
<text x="90.7" y="176.3">C3</text>
<text x="90.9" y="178.9">47uF</text>
<text x="101.5" y="177.2">C5</text>
<text x="101.8" y="179.8">100nF</text>
<text x="113" y="177.2">C7</text>
<text x="113.2" y="179.8">100nF</text>
<text x="124.4" y="177.2">C9</text>
<text x="124.7" y="179.8">100nF</text>
<text x="36.8" y="183.1">GND</text>
<text x="57.1" y="183.1">GND</text>
<text x="75" y="185">PWR_FLAG</text>
<text x="90.7" y="185.2">C4</text>
<text x="135.3" y="180.4" transform="rotate(-90 135.3 180.4)">V+</text>
<text x="139.3" y="181.7">U1E</text>
<text x="139.5" y="184.2">TL074</text>
<text x="149.9" y="180.4" transform="rotate(-90 149.9 180.4)">V+</text>
<text x="154" y="181.7">U2C</text>
<text x="154.1" y="184.2">TL072</text>
<text x="58.2" y="189.6">1N5819</text>
<text x="60.1" y="187">D2</text>
<text x="70.6" y="187.3">R7</text>
<text x="70.8" y="189.8">10</text>
<text x="80.7" y="186.9">-12V</text>
<text x="90.9" y="187.8">47uF</text>
<text x="101.5" y="186.1">C6</text>
<text x="101.8" y="188.6">100nF</text>
<text x="113" y="186.1">C8</text>
<text x="113.2" y="188.6">100nF</text>
<text x="124.5" y="186.1">C10</text>
<text x="124.7" y="188.6">100nF</text>
</g>
<g font-size="1.4" fill="#0000c2">
<text x="158.7" y="74.9">Gain Trimmer</text>
<text x="158.7" y="76.5">W -&gt; 3 =&gt; GAIN DOWN</text>
<text x="158.7" y="78.1">W -&gt; 1 =&gt; GAIN UP</text>
<text x="142.2" y="103.5">Diffamp</text>
<text x="87" y="108.5">Wave distortion</text>
<text x="87" y="110.1">W -&gt; 3 =&gt; TRI distortion</text>
<text x="87" y="111.7">W -&gt; 1 =&gt; SQR distortion</text>
<text x="130.8" y="148.6">Sine symmetry trim</text>
</g>
</svg>
